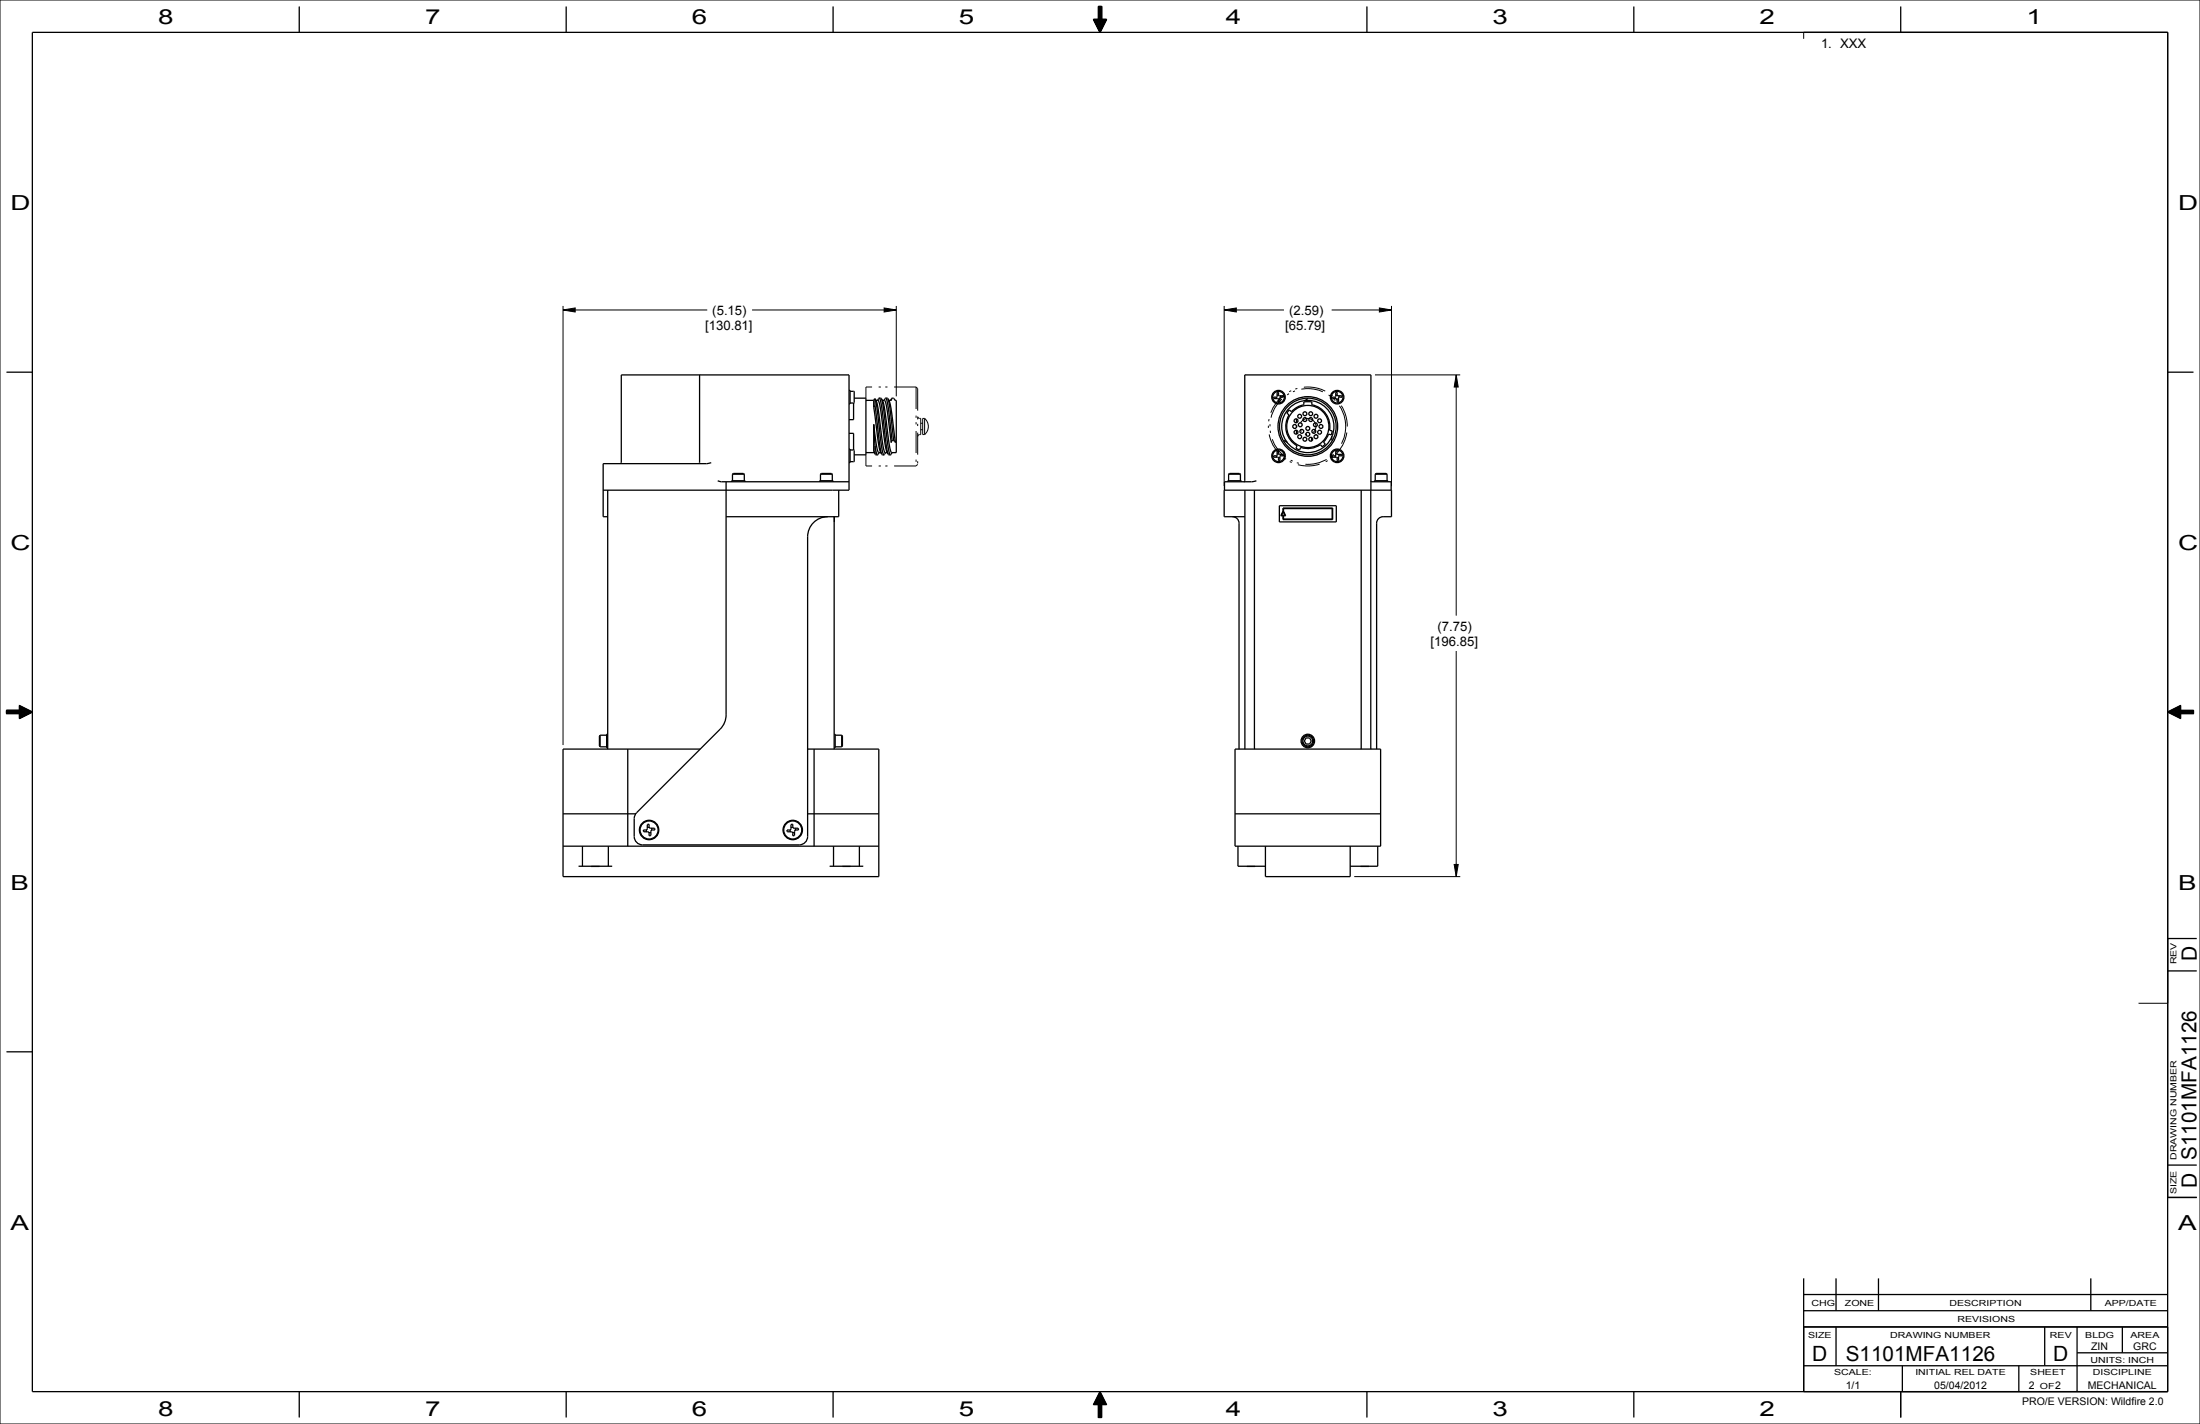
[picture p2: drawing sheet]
<svg xmlns="http://www.w3.org/2000/svg" width="864mm" height="559mm" viewBox="0 0 864 559" stroke-linecap="round" stroke-linejoin="round" font-family="sans-serif">
<g fill="#000">
<path d="M431.2 2.5h1.2l-1.2 5.1zM429.3 7.6h1.9l.6 5.1zM431.2 7.6h1.2l-.6 5.1zM432.4 2.5v5.1h-1.2zM432.4 7.6h1.9l-2.5 5.1zM221 121.6l4.8-.8v1.6zM347.1 120.8l4.7 .8-4.7 .8zM480.5 121.6l4.8-.8v1.6zM541.5 120.8l4.7 .8-4.7 .8zM571.6 147.1l.8 4.8h-1.6zM2.5 278.8h5.1l-5.1 1.2zM7.6 276.9l5.1 2.5-5.1-.6z"/>
<path d="M850.9 279.4l5.1-2.5v1.9zM856 278.8h5.1v1.2zM2.5 280l5.1-1.2v1.2zM7.6 280l5.1-.6-5.1 2.5zM7.6 278.8l5.1 .6-5.1 .6zM850.9 279.4l5.1 .6v1.9zM850.9 279.4l5.1-.6v1.2zM856 278.8l5.1 1.2h-5.1zM570.8 339.2h1.6l-.8 4.8zM431.8 546.1l-.6 5.1h-1.9zM431.8 546.1l.6 5.1h-1.2zM431.2 551.2h1.2l-1.2 5.1z"/>
<path d="M431.8 546.1l2.5 5.1h-1.9zM432.4 551.2v5.1h-1.2z"/>
</g>
<g fill="none" stroke="#000" stroke-width=".39">
<path d="M0 0h863.6v558.8h-863.6zM429.3 7.6h1.9l.6 5.1zM431.2 7.6h1.2l-.6 5.1zM431.2 2.5h1.2l-1.2 5.1zM432.4 7.6h1.9l-2.5 5.1zM432.4 2.5v5.1h-1.2zM708 12.7v2.5M221 121.6l4.8-.8v1.6zM221 120.1v172.3M221 121.6h56.6M295.2 121.6h56.6M347.1 120.8l4.7 .8-4.7 .8z"/>
<path d="M351.8 120.1v35.4M480.5 121.6l4.8-.8v1.6zM480.5 121.6h23.5M480.5 120.1v70.7M522.7 121.6h23.5M541.5 120.8l4.7 .8-4.7 .8zM546.2 120.1v70.7M539.7 147.1h33.5M571.6 147.1l.8 4.8h-1.6zM571.6 147.1v94.5M571.6 255.5v88.5M2.5 278.8h5.1l-5.1 1.2z"/>
<path d="M7.6 278.8l5.1 .6-5.1 .6zM7.6 276.9l5.1 2.5-5.1-.6zM850.9 279.4l5.1 .6v1.9zM850.9 279.4l5.1-.6v1.2zM850.9 279.4l5.1-2.5v1.9zM856 278.8l5.1 1.2h-5.1zM856 278.8h5.1v1.2zM2.5 280l5.1-1.2v1.2zM7.6 280l5.1-.6-5.1 2.5zM570.8 339.2h1.6l-.8 4.8zM531.6 344h41.6M839.5 393.7h11.4"/>
<path d="M431.2 551.2h1.2l-1.2 5.1zM431.8 546.1l-.6 5.1h-1.9zM431.8 546.1l.6 5.1h-1.2zM431.8 546.1l2.5 5.1h-1.9zM432.4 551.2v5.1h-1.2zM850.9 546.1h-104.8v10.2"/>
</g>
<g fill="none" stroke="#000" stroke-width=".51">
<path d="M12.7 12.7h838.2v533.4h-838.2zM117.5 2.5v10.2M222.2 2.5v10.2M327 2.5v10.2M431.2 2.5h1.2v5.1h1.9l-2.5 5.1-2.5-5.1h1.9zM536.6 2.5v10.2M641.3 2.5v10.2M746.1 2.5v10.2M2.5 146.1h10.2M274.6 147.1v34.5l-.2 .3M333.3 153.2h.4v5.3h-.4M333.7 153.6h1.4l.2 .2v4.1l-.2 .2"/>
<path d="M333.7 158.1h1.4M335.1 158.1v6.6h-1.8M335.3 156.2h4.6v22.3h-4.6M339.9 157.1h3.1M343 159.8l1.8 14a8.6 8.6 0 0 0 1.3 4.4M343 157.1v2.7M343.5 156.5v.1M343.5 156.5l-.5 .6M343.5 159.1l2.1 17.2 .6 2 .8 .2M343.5 159.1l-.5 .7M343.5 156.5v2.6M343.5 156.6l.8 3.9 1.8 14.8 .4 2.4 .5 .8"/>
<path d="M343.5 156.6a14.7 14.7 0 0 1 1.7 7.2l1.6 12.3 .6 1.4 .9 .1M343.8 157.1l1 .1 .5 1.4 1.8 13.2a13.3 13.3 0 0 0 1.5 6.4M345.1 156.2l.9 .2M345.1 156.2l.5 .9 .5 2.3 2.1 17.4 .6 1.6 .7 .1M345.1 156.2l-.6 .9M346 156.4v.2M346 156.6l.8 3.9 1.8 14.8 .5 2.4 .4 .8M346 156.6a14.8 14.8 0 0 1 1.7 7.2l1.8 12.9 .5 .9h1.8v-20.5h-.4M346.4 157.1l.9 .1 .5 1.1 2.1 15.4 .2-.8M347.7 156.2l-.7 .9M347.7 156.2l.8 .2M347.7 156.2l.4 .9 .5 2.4 1.6 13.4"/>
<path d="M348.5 156.4l.1 .2M348.6 156.6h.1M348.6 156.6l.8 4 1.4 12.3M348.6 156.6l.6 1.2 .5 2.2 1.8 13.7-.7-.8M350 156.4l-.4 .7M350.1 156.3h.1M350.2 156.2l-.3 1-1-.1M350.2 156.2l-.1 .1M350.2 156.2h.6l.6 .9M351.4 157.1h.1M351.4 157.1l.1 .1M501.1 155.9l.2 .5"/>
<path d="M501.3 154l.6-.1 .1 1.4h1.7l.1 .6-1.3 .1-.1 1.7-.5 .1-.2-1.4h-1.7l-.1-.5 1.4-.2zM501.9 155l-.6 .2M502.4 156.5l-.5 .2M502.5 155.3l.2 .6M513.4 156.2l-1.5 1M524 155.9l.3-.4v-1.5l.6-.1 .2 1.4h1.6l.1 .6h-1M524 155.9h-1v.5h1.6l.3 .3M524.1 155.9l.2 .5M524.9 155l-.6 .2M525.4 156.5l-.5 .2M525.5 155.3l.2 .6M525.8 155.9l-.4 .3v1.5l-.5 .1v-1.1"/>
<path d="M850.9 146.1h10.2M333.3 176.2h.4v5.3h-.4M333.3 170h1.8v6.6M333.7 176.6h1.4M335.1 176.6l.2 .2v4.1l-.2 .3h-1.4M339.9 177.6h3.3M343 166.6l.5 8.3M343 166.6l1.4 9.9 .4 1.1h1M343 166.6v10.5M343 177.1l.5 .8M343 177.1l.5 1.1M343.5 177.9l.3 .6h.7"/>
<path d="M343.5 174.9l.5 2.7 .5 .9M343.5 174.9v3M345.1 177.6l-.6 .9M346.1 178.2h.1M347.2 178.3l-.2 .2M347.6 177.6l-.3 .6M350.2 172.9h.1M350.2 177.6l-.7 .9M350.2 172.9h.6M501.1 178.9l.2 .5M501.3 177l.6-.1 .1 1.4h1.7l.1 .6-1.3 .1-.1 1.7-.5 .1-.2-1.3-1.7-.1-.1-.5 1.4-.2zM501.9 178l-.6 .3"/>
<path d="M502.4 179.5l-.5 .2M502.5 178.3l.2 .6M503.8 172.9l1.5 .8M506.1 160.9l.9 .6a8.7 8.7 0 0 1 4.8-2.7v-1.1l1.6-.1 1.6 .1v1.1a8.7 8.7 0 0 1 6.9 10l1.1 .3-.4 1.5-1.1-.2-.8 1.6-1.2 1.5 .7 .8-.3 .3-.9 .7-.7-.8a8.7 8.7 0 0 1-7.7 1.1l-.5 1-.7-.3-.7-.4 .5-1a8.7 8.7 0 0 1-3.2-12.1l-.9-.7zM508.9 164.4v1.5M508.9 167.1v.5M508.9 168.9v1.4M514.8 171.7v1.4M516.4 170.7h.4M522.9 171.2l.1 1.7M524 178.9h-1v.5l1.7 .1 .2 1.3 .5-.1v-1.5l.4-.3M524.1 178.9l.2 .5"/>
<path d="M524.9 178v-1.1l-.6 .1v1.5l-.3 .4M524.9 178l.3 .3h1.5l.1 .6h-1M524.9 178l-.6 .3M525.4 179.5l-.5 .2M525.5 178.3l.2 .6M238.5 192.4v101.6M243.6 181.9l.3-.3v-34.5h89.4v45.3h-96.5M279.2 181.6l-1.9 .3h-40.5v20.9h1.7M281.7 188.7l1.6 .4h50M285 189.1v91.4a7.9 7.9 0 0 1-2.3 5.6l-33.1 33.2-.6 1.9v7a3.3 3.3 0 0 0 3.3 3.3h61.4a3.3 3.3 0 0 0 3.3-3.3v-117.6a7.9 7.9 0 0 1 7.9-7.8M287.2 189.1v-.5h5.3v.5M287.5 186.1l.4-.3h3.9l.4 .3"/>
<path d="M287.5 186.1v2.5M287.5 186.1h4.7M292.2 186.1v2.5M321.7 189.1v-.5h5.3v.5M322.1 186.1l.3-.3h4l.3 .3M322.1 186.1v2.5M322.1 186.1h4.6M326.7 186.1v2.5M329.2 192.4v10.4h-44.2M482 189.1v-.5h5.3v.5M482.3 186.1h4.6M482.3 186.1l.3-.3h4l.3 .3"/>
<path d="M482.3 186.1v2.5M486.9 186.1v2.5M488.2 189.1l.4-.4v-41.6h49.5v45.3M488.7 192.4v101.6M492.4 192.4v101.6M493.2 188.7l-1.9 .4h-10.6v3.3M502.2 198.5h22.4v6.3h-22.4zM503.6 199.4h19.5v4.5h-19.5v-1.5h-.8l.9-2 1 2h-.9v1.3h19.1v-4.1h-19.1v.8h-.2zM534.3 192.4v101.6M538.1 192.4v101.6M538.1 188.7l.4 .4h7.6v3.3M539.5 189.1v-.5h5.3v.5"/>
<path d="M539.8 186.1h4.7M539.8 186.1l.4-.3h4l.3 .3M539.8 186.1v2.5M544.5 186.1v2.5M327.4 204.8h.1M327.5 202.8l-.1 91.2M483.8 202.8l1.6 .5 .7 .9 .3 1.1v88.7M488.7 202.8h-8.2v-10.4h65.7v10.4l-4.4 .2-1.2 1.2-.2 1.1v88.7M503.7 200.8l.7 1.4h-1.3zM2.5 278.8h5.1v-1.9l5.1 2.5-5.1 2.5v-1.9h-5.1zM850.9 279.4l5.1-2.5v1.9h5.1v1.2h-5.1v1.9zM235.6 288.5l-.3 .4v3.8l.3 .4"/>
<path d="M235.6 288.5v4.6M235.6 293.1h2.5M235.6 288.5h2.5M238.5 288.1h-.4v5.3h.4M246.4 294v38.1M274.9 294h-53.9v50h124v-50h-28M319.6 294v38.1M327.4 288.1h.4v5.3h-.4M327.8 293.1h2.6M327.8 288.5h2.6M330.4 288.5l.3 .4v3.8l-.3 .4M330.4 288.5v4.6"/>
<path d="M484.8 294h57.2v38.1h-57.2zM512.7 289.6h1.4l.7 1.2-.7 1.2h-1.4l-.7-1.2zM221 319.4h28.6M317 319.4h28M484.8 319.4h57.2M221 332.1h124M227.1 339.9h13.2M228.6 332.1v7.8M232.1 339.9h3.3M238.8 332.1v7.8M253.7 325.7l.3 .7M254.1 323.6l.7-.1v1.2l.4 .3h1.7l.1 .7-1.1 .1-.4 .3v1.7l-.7 .2v-1.2l-.4-.3-1.7-.1-.1-.7h1.1l.4-.4z"/>
<path d="M254.8 324.6l-.7 .3M255.5 326.5l-.7 .3M255.6 325l.3 .7M310.1 325.7l.3 .7M310.5 323.6l.7-.1v1.2l.3 .3h1.8l.1 .7-1.2 .1-.3 .3v1.7l-.7 .2-.1-1.2-.3-.3-1.7-.1-.2-.7h1.2l.3-.4zM311.2 324.6l-.7 .3M311.9 326.5l-.7 .3M312 325l.3 .7M325.7 339.9h13.2M327.2 332.1v7.8M330.6 339.9h3.3M337.3 332.1v7.8"/>
<path d="M486 332.1v7.8h10.7M489.4 339.9h3.3M496.7 332.1v11.9h33.3v-11.9M534.1 339.9h3.3M540.8 332.1v7.8h-10.8M850.9 368.3h11.4M850.9 381h11.4M2.5 412.8h10.2M850.9 457.2h11.4M850.9 469.9h11.4M708 501.7v44.4M708 514.4h142.9"/>
<path d="M708 508h142.9M720.7 501.7v12.7M737.4 501.7v12.7M820.7 501.7v12.7M708 535.9h142.9M708 520.7h142.9M720.7 520.7v15.2M746.8 535.9v10.2M792.5 535.9v10.2M802.6 520.7v15.2M815.3 530.9h35.6M815.3 520.7v25.4"/>
<path d="M833.1 520.7v10.2M117.5 546.1v10.2M222.2 546.1v10.2M327 546.1v10.2M431.8 546.1l2.5 5.1h-1.9v5.1h-1.2v-5.1h-1.9zM536.6 546.1v10.2M641.3 546.1v10.2M746.1 546.1v10.2"/>
<circle cx="501.9" cy="155.9" r="2.29"/>
<circle cx="501.9" cy="155.9" r="2.65"/>
<circle cx="524.9" cy="155.9" r="2.29"/>
<circle cx="524.9" cy="155.9" r="2.65"/>
<circle cx="501.9" cy="178.9" r="2.29"/>
<circle cx="501.9" cy="178.9" r="2.65"/>
<circle cx="508.2" cy="167.4" r=".76"/>
<circle cx="508.8" cy="165.1" r=".76"/>
<circle cx="508.8" cy="169.6" r=".76"/>
<circle cx="510.2" cy="171.4" r=".76"/>
<circle cx="510.2" cy="163.3" r=".76"/>
<circle cx="510.4" cy="166.7" r=".76"/>
<circle cx="511" cy="169.3" r=".76"/>
<circle cx="512.2" cy="164.6" r=".76"/>
<circle cx="512.2" cy="162.4" r=".76"/>
<circle cx="512.2" cy="172.4" r=".76"/>
<circle cx="513.4" cy="167.4" r="11.7"/>
<circle cx="513.4" cy="167.4" r="10.3"/>
<circle cx="513.4" cy="167.4" r="8.3"/>
<circle cx="513.4" cy="170.4" r=".76"/>
<circle cx="513.4" cy="168.1" r=".76"/>
<circle cx="513.4" cy="167.4" r="11.1"/>
<circle cx="514.5" cy="164.6" r=".76"/>
<circle cx="514.5" cy="162.4" r=".76"/>
<circle cx="514.5" cy="172.4" r=".76"/>
<circle cx="515.7" cy="169.3" r=".76"/>
<circle cx="516.4" cy="166.7" r=".76"/>
<circle cx="516.6" cy="171.4" r=".76"/>
<circle cx="516.6" cy="163.3" r=".76"/>
<circle cx="518" cy="165.1" r=".76"/>
<circle cx="518" cy="169.6" r=".76"/>
<circle cx="518.5" cy="167.4" r=".76"/>
<circle cx="524.9" cy="178.9" r="2.29"/>
<circle cx="524.9" cy="178.9" r="2.65"/>
<circle cx="513.4" cy="290.8" r="2.28"/>
<circle cx="513.4" cy="290.8" r="2.65"/>
<circle cx="513.4" cy="290.8" r="1.92"/>
<circle cx="254.8" cy="325.7" r="3.8"/>
<circle cx="254.8" cy="325.7" r="3.5"/>
<circle cx="311.2" cy="325.7" r="3.8"/>
<circle cx="311.2" cy="325.7" r="3.5"/>
</g>
<g fill="none" stroke="#000" stroke-width=".39" stroke-dasharray="8.6 2.6 .9 1.7 .9 2.6" stroke-linecap="butt">
<path d="M339.9 156.2v-4.3M359.6 151.9v31M359.6 151.9h-19.7M360.2 152.5v29.7M360.2 152.5l-.6-.6M339.9 178.5v4.4M360.2 163.4l.3 .6 .5 .2M361 170.5l-.5 .3-.3 .5M361.4 170.5v-6.3M361.4 170.5h-.4M361.4 164.2h-.4M362.2 170.5v-6.3"/>
<path d="M362.2 168.6h-.8M362.2 166.1h-.8M363 170.5v-6.3M363 170.5h-.8M363 164.2h-.8M363 164.2l1 1.4 .4 1.8M364.4 167.4l-.4 1.7-1 1.4M516.6 167.4a3.2 3.2 0 0 0-4.6-2.9 3.2 3.2 0 0 0-.6 5.4 3.2 3.2 0 0 0 5.1-1.9l.1-.6M528.2 167.4a14.9 14.9 0 0 0-21.8-13.1 14.9 14.9 0 0 0-1.3 25.4 14.9 14.9 0 0 0 23.1-10.8v-1.5M528.9 167.4a15.5 15.5 0 0 0-22.8-13.7 15.5 15.5 0 0 0-1.4 26.5 15.5 15.5 0 0 0 24.1-11.3l.1-1.5M359.6 182.9h-19.7M360.2 182.2l-.6 .7"/>
</g>
<g font-size="8.3">
<text x="862.3" y="377.2" transform="rotate(-90 862.3 377.2)">D</text>
<text x="862.3" y="466.1" transform="rotate(-90 862.3 466.1)">D</text>
<text x="711.4" y="534">D</text>
<text x="806" y="534">D</text>
</g>
<g font-size="8.1">
<text x="62.1" y="9.5">8</text>
<text x="166.8" y="9.5">7</text>
<text x="271.6" y="9.5">6</text>
<text x="376.4" y="9.5">5</text>
<text x="481.2" y="9.5">4</text>
<text x="585.9" y="9.5">3</text>
<text x="690.7" y="9.5">2</text>
<text x="795.5" y="9.5">1</text>
<text x="4.1" y="82.5">D</text>
<text x="855" y="82.5">D</text>
<text x="4.1" y="215.9">C</text>
<text x="855" y="215.9">C</text>
<text x="4.1" y="349.2">B</text>
<text x="855" y="349.2">B</text>
<text x="862.3" y="455.2" transform="rotate(-90 862.3 455.2)">S1101MFA1126</text>
<text x="4.1" y="482.6">A</text>
<text x="855" y="482.6">A</text>
<text x="724.6" y="534">S1101MFA1126</text>
<text x="62.1" y="555.6">8</text>
<text x="166.8" y="555.6">7</text>
<text x="271.6" y="555.6">6</text>
<text x="376.4" y="555.6">5</text>
<text x="481.2" y="555.6">4</text>
<text x="585.9" y="555.6">3</text>
<text x="690.7" y="555.6">2</text>
</g>
<g font-size="5.2">
<text x="714.8" y="18.7">1. XXX</text>
<text x="279.6" y="123.6">(5.15)</text>
<text x="506" y="123.6">(2.59)</text>
<text x="276.8" y="129.6">[130.81]</text>
<text x="504.5" y="129.6">[65.79]</text>
<text x="564.3" y="247.5">(7.75)</text>
<text x="561.6" y="253.5">[196.85]</text>
</g>
<g font-size="4.1">
<text x="820.9" y="529.9">ZIN</text>
<text x="837.4" y="529.9">GRC</text>
<text x="724.5" y="545.1">1/1</text>
<text x="759.3" y="545.1">05/04/2012</text>
<text x="796.4" y="545.1">2</text>
<text x="806.8" y="545.1">2</text>
<text x="819.6" y="545.1">MECHANICAL</text>
<text x="793.8" y="551.3">PRO/E VERSION: Wildfire 2.0</text>
</g>
<g font-size="3.3">
<text x="854.4" y="378.5" transform="rotate(-90 854.4 378.5)">REV</text>
<text x="854.4" y="455.2" transform="rotate(-90 854.4 455.2)">DRAWING NUMBER</text>
<text x="854.4" y="468.6" transform="rotate(-90 854.4 468.6)">SIZE</text>
<text x="711.1" y="512.4">CHG</text>
<text x="724.2" y="512.4">ZONE</text>
<text x="765.3" y="512.4">DESCRIPTION</text>
<text x="826.2" y="512.4">APP/DATE</text>
<text x="768.4" y="518.8">REVISIONS</text>
<text x="709.7" y="525.2">SIZE</text>
<text x="742" y="525.2">DRAWING NUMBER</text>
<text x="804.7" y="525.2">REV</text>
<text x="818.6" y="525.2">BLDG</text>
<text x="836.3" y="525.2">AREA</text>
<text x="720" y="539.8">SCALE:</text>
<text x="751.9" y="539.8">INITIAL REL DATE</text>
<text x="797" y="539.8">SHEET</text>
<text x="820.6" y="534.7">UNITS: INCH</text>
<text x="821.6" y="539.8">DISCIPLINE</text>
<text x="800.8" y="545.1">OF</text>
</g>
</svg>
